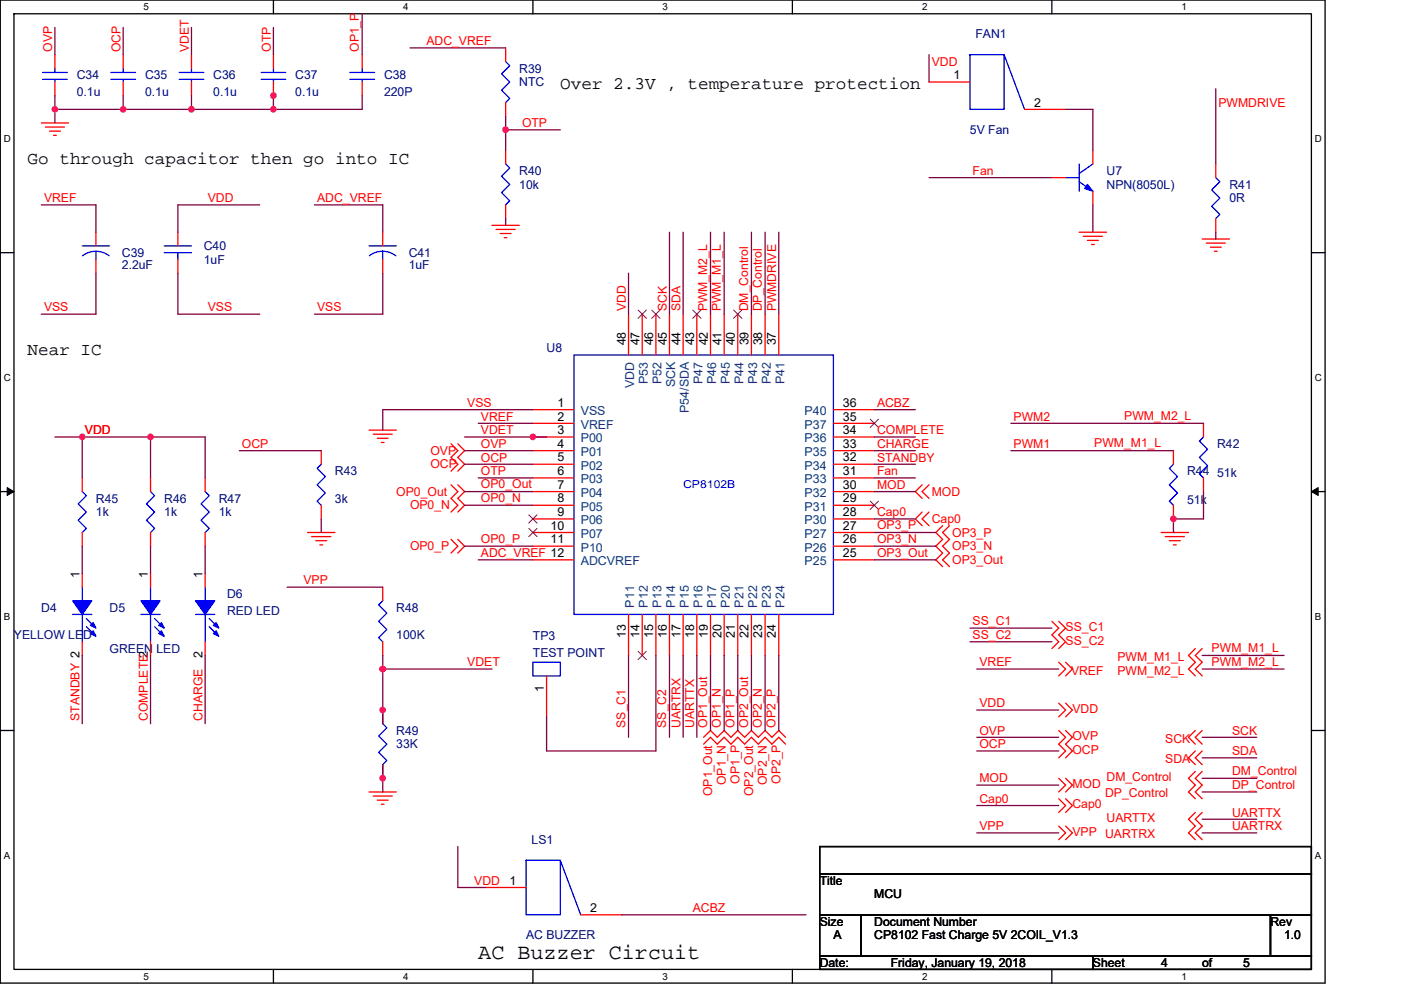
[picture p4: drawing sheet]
<svg xmlns="http://www.w3.org/2000/svg" width="297mm" height="210mm" viewBox="0 0 297 210" stroke-linecap="round" stroke-linejoin="round" font-family="sans-serif">
<path d="M.1 0h280.8v208.5h-280.8zM3 2.9h275v202.7h-275z" fill="none" stroke="#000" stroke-width=".28"/>
<g fill="#fff">
<path d="M30.5 .3h1.1v2.3h-1.1z"/>
<path d="M30.5 205.9h1.1v2.3h-1.1z"/>
</g>
<path d="M58 0v2.9M58 205.6v2.9" fill="none" stroke="#000" stroke-width=".28"/>
<g fill="#fff">
<path d="M85.5 .3h1.1v2.3h-1.1z"/>
<path d="M85.5 205.9h1.1v2.3h-1.1z"/>
</g>
<path d="M113 0v2.9M113 205.6v2.9" fill="none" stroke="#000" stroke-width=".28"/>
<g fill="#fff">
<path d="M140.5 .3h1.1v2.3h-1.1z"/>
<path d="M140.5 205.9h1.1v2.3h-1.1z"/>
</g>
<path d="M168 0v2.9M168 205.6v2.9" fill="none" stroke="#000" stroke-width=".28"/>
<g fill="#fff">
<path d="M195.5 .3h1.2v2.3h-1.2z"/>
<path d="M195.5 205.9h1.2v2.3h-1.2z"/>
</g>
<path d="M223 0v2.9M223 205.6v2.9" fill="none" stroke="#000" stroke-width=".28"/>
<g fill="#fff">
<path d="M250.5 .3h1.2v2.3h-1.2z"/>
<path d="M250.5 205.9h1.2v2.3h-1.2z"/>
<path d="M.8 28.3h1.5v2.3h-1.5z"/>
<path d="M278.8 28.3h1.5v2.3h-1.5z"/>
<path d="M.8 78.9h1.5v2.3h-1.5z"/>
<path d="M278.8 78.9h1.5v2.3h-1.5z"/>
</g>
<path d="M.1 53.6h2.9M278 53.6h2.9" fill="none" stroke="#000" stroke-width=".28"/>
<g fill="#fff">
<path d="M.8 129.6h1.4v2.3h-1.4z"/>
<path d="M278.8 129.6h1.4v2.3h-1.4z"/>
</g>
<path d="M.1 104.3h2.9M278 104.3h2.9" fill="none" stroke="#000" stroke-width=".28"/>
<path d="M1.5 103.4l1.5 .9-1.5 .8zM278 104.3l1.5-.9v1.7z" fill="#000" stroke="#000" stroke-width=".21"/>
<g fill="#fff">
<path d="M.8 180.3h1.4v2.3h-1.4z"/>
<path d="M278.8 180.3h1.4v2.3h-1.4z"/>
</g>
<path d="M.1 154.9h2.9M278 154.9h2.9M173.8 179.6h104.2v5.7h-104.2zM173.8 194h8.7v8.7h-8.7zM173.8 185.3h104.2v8.7h-104.2zM182.5 194h86.9v8.7h-86.9zM269.4 194h8.6v8.7h-8.6zM173.8 202.7h57.9v2.9h-57.9zM231.7 202.7h46.3v2.9h-46.3z" fill="none" stroke="#000" stroke-width=".28"/>
<g fill="none" stroke="#f00" stroke-width=".28">
<path d="M11.6 17.4v2.9M11.6 11.6v2.9M26.1 17.4v2.9M26.1 11.6v2.9M40.6 17.4v2.9M40.6 11.6v2.9M58 17.4v2.9M58 11.6v2.9M76.8 17.4v2.9M76.8 11.6v2.9M107.2 10.2v2.9M197 17.4h8.7"/>
<path d="M8.8 26.1h5.7M9.6 26.9h4.1M10.5 27.8h2.3M11.4 28.7h.5M107.2 31.9v2.9M107.2 21.7v2.9M217.2 23.2h8.7M223 37.7h2.9M231.7 31.9v2.9M257.8 34.8v2.9M20.3 49.3v2.9M20.3 55v2.9"/>
<path d="M37.7 49.3v2.9M37.7 55v2.9M81.1 49.3v2.9M81.1 55v2.9M104.3 47.8h5.8M105.2 48.7h4M106 49.5h2.4M106.9 50.4h.6M107.2 43.5v2.9M228.8 49.3h5.8M229.7 50.1h4M230.5 51h2.4"/>
<path d="M231.4 51.9h.6M231.7 40.6v2.9M254.9 50.7h5.8M255.8 51.6h4M256.6 52.4h2.3M257.5 53.3h.6M257.8 46.4v2.9M133.3 66.6v8.7M136.2 66.6v8.7M139.1 66.6v8.7M141.9 66.6v8.7M144.8 66.6v8.7"/>
<path d="M147.7 66.6v8.7M150.6 66.6v8.7M153.5 66.6v8.7M156.4 66.6v8.7M159.3 66.6v8.7M162.2 66.6v8.7M165.1 66.6v8.7M68.1 95.6v2.9M78.2 91.2h5.8M79.1 92.1h4.1M80 93h2.3M80.9 93.9h.5"/>
<path d="M95.6 94.1l1.5 1.5-1.5 1.4 1.5 1.5-1.5 1.4M97.1 94.1l1.4 1.5-1.4 1.4 1.4 1.5-1.4 1.4M113 86.9h8.7M113 89.8h8.7M113 92.7h8.7M113 95.6h8.7M113 98.5h8.7M176.7 86.9h8.7M176.7 89.8h8.7M176.7 92.7h8.7M176.7 95.6h8.7M176.7 98.5h8.7"/>
<path d="M248.8 95.6v2.9M255.2 89.8v2.9M17.4 101.4v2.9M17.4 112.9v2.9M31.9 101.4v2.9M31.9 112.9v2.9M43.5 101.4v2.9M43.5 112.9v2.9M65.2 112.9h5.8M66.1 113.8h4M66.9 114.7h2.4M67.8 115.6h.6"/>
<path d="M68.1 107.2v2.9M95.6 102.8l1.5 1.5-1.5 1.4 1.5 1.5-1.5 1.4M95.6 114.4l1.5 1.4-1.5 1.5M97.1 102.8l1.4 1.5-1.4 1.4 1.4 1.5-1.4 1.4M97.1 114.4l1.4 1.4-1.4 1.5M113 101.4h8.7M113 104.3h8.7M113 107.2h8.7M113 110.1h8.7M113 112.9h8.7M113 115.8h8.7M113 118.7h8.7"/>
<path d="M176.7 104.3h8.7M176.7 107.2h8.7M176.7 110.1h8.7M176.7 112.9h8.7M176.7 115.8h8.7M176.7 118.7h8.7M176.7 101.4h8.7M195.5 102.8l-1.4 1.5 1.4 1.4M195.5 108.6l-1.4 1.5 1.4 1.4M197 102.8l-1.5 1.5 1.5 1.4M197 108.6l-1.5 1.5 1.5 1.4M199.9 111.5l-1.5 1.4 1.5 1.5-1.5 1.4 1.5 1.5-1.5 1.4 1.5 1.5"/>
<path d="M201.3 111.5l-1.4 1.4 1.4 1.5-1.4 1.4 1.4 1.5-1.4 1.4 1.4 1.5M246.2 112.9h5.8M247.1 113.8h4M247.9 114.7h2.4M248.8 107.2v2.9M248.8 115.6h.6M255.2 101.4v2.9M17.4 121.6v2.9M17.4 136.1v2.9M31.9 121.6v2.9M31.9 136.1v2.9M43.5 121.6v2.9"/>
<path d="M43.5 136.1v2.9M81.1 124.5v2.9M81.1 136.1v2.9M133.3 130.3v8.7M136.2 130.3v8.7M139.1 130.3v8.7M141.9 130.3v8.7M144.8 130.3v8.7M147.7 130.3v8.7M150.6 130.3v8.7M153.5 130.3v8.7M156.4 130.3v8.7"/>
<path d="M159.3 130.3v8.7M162.2 130.3v8.7M165.1 130.3v8.7M223 131.8l1.5 1.4-1.5 1.5 1.5 1.4-1.5 1.5M224.5 131.8l1.4 1.4-1.4 1.5 1.4 1.4-1.4 1.5M253.4 137.6l-1.4 1.4 1.4 1.5-1.4 1.4 1.4 1.5M254.9 137.6l-1.5 1.4 1.5 1.5-1.5 1.4 1.5 1.5M81.1 150.6v2.9M115.9 143.4v8.6M149.2 156.4l1.4-1.5 1.5 1.5 1.4-1.5 1.5 1.5 1.4-1.5 1.5 1.5 1.4-1.5 1.5 1.5 1.4-1.5 1.5 1.5 1.4-1.5 1.5 1.5M149.2 157.8l1.4-1.4 1.5 1.4 1.4-1.4 1.5 1.4 1.4-1.4 1.5 1.4 1.4-1.4 1.5 1.4 1.4-1.4 1.5 1.4 1.4-1.4 1.5 1.4M224.5 154.9l1.4 1.5-1.4 1.4 1.4 1.5-1.4 1.4"/>
<path d="M224.5 149.1l1.4 1.5-1.4 1.4M224.5 140.5l1.4 1.4-1.4 1.5M225.9 154.9l1.5 1.5-1.5 1.4 1.5 1.5-1.5 1.4M225.9 149.1l1.5 1.5-1.5 1.4M225.9 140.5l1.5 1.4-1.5 1.5M253.4 154.9l-1.4 1.5 1.4 1.4M253.4 159.3l-1.4 1.4 1.4 1.5M254.9 154.9l-1.5 1.5 1.5 1.4M254.9 159.3l-1.5 1.4 1.5 1.5M78.2 168h5.8M79.1 168.8h4.1M80 169.7h2.3"/>
<path d="M80.9 170.6h.5M81.1 162.2v2.9M224.5 169.4l1.4 1.5-1.4 1.4M224.5 165.1l1.4 1.4-1.4 1.5M224.5 175.2l1.4 1.5-1.4 1.4M225.9 169.4l1.5 1.5-1.5 1.4M225.9 165.1l1.5 1.4-1.5 1.5M225.9 175.2l1.5 1.5-1.5 1.4M253.4 172.3l-1.4 1.5 1.4 1.4-1.4 1.5 1.4 1.4M253.4 163.6l-1.4 1.5 1.4 1.4-1.4 1.5 1.4 1.4M254.9 172.3l-1.5 1.5 1.5 1.4-1.5 1.5 1.5 1.4M254.9 163.6l-1.5 1.5 1.5 1.4-1.5 1.5 1.5 1.4"/>
<path d="M102.9 188.2h8.6M123.1 194h8.7"/>
</g>
<g fill="none" stroke="#00f" stroke-width=".28">
<path d="M9 15.4h5.3M9 16.8h5.3M11.6 16.8v.6M11.6 14.5v.9M23.5 15.4h5.2M23.5 16.8h5.2M26.1 16.8v.6M26.1 14.5v.9M38 15.4h5.2M38 16.8h5.2M40.6 16.8v.6M40.6 14.5v.9"/>
<path d="M55.4 15.4h5.2M55.4 16.8h5.2M58 16.8v.6M58 14.5v.9M74.2 15.4h5.2M74.2 16.8h5.2M76.8 16.8v.6M76.8 14.5v.9M107.2 13.1l.9 .8-1.8 1.8 1.8 1.7-1.8 1.7 1.8 1.8-.9 .8M205.7 11.6h7.2v11.6h-7.2zM212.9 11.6l4.3 11.6M107.2 34.8l.9 .8-1.8 1.8 1.8 1.7-1.8 1.8 1.8 1.7-.9 .9"/>
<path d="M225.9 37.7h2.9M228.8 34.8v5.8M228.8 38.5l2.9 2.1M231.7 34.8l-2.9 2M257.8 37.7l.8 .8-1.7 1.8 1.7 1.7-1.7 1.8 1.7 1.7-.8 .9M17.4 52.2h5.8M17.5 54.3a4.6 4.6 0 0 1 5.6 0M20.3 53.3v1.7M34.8 52.2h5.8M34.8 53.6h5.8M37.7 53.6v1.4M78.2 52.2h5.8"/>
<path d="M78.3 54.3l1.3-.8 1.5-.2 1.5 .2 1.3 .8M81.1 53.3v1.7M121.7 75.3h55v55h-55zM68.1 98.5l-.9 .8 1.8 1.8-1.8 1.7 1.8 1.8-1.8 1.7 .9 .9M248.8 98.5l-.9 .8 1.8 1.8-1.8 1.7 1.8 1.8-1.8 1.7 .9 .9M255.2 92.7l-.9 .9 1.7 1.7-1.7 1.7 1.7 1.8-1.7 1.7 .9 .9M17.4 104.3l.9 .8-1.7 1.8 1.7 1.7-1.7 1.7 1.7 1.8-.9 .8M31.9 104.3l.9 .8-1.8 1.8 1.8 1.7-1.8 1.7 1.8 1.8-.9 .8M43.5 104.3l.9 .8-1.8 1.8 1.8 1.7-1.8 1.7 1.8 1.8-.9 .8M15.4 130.3h4.1M17.4 124.5v2.9M17.4 130.3v5.8"/>
<path d="M18.3 131.2l1.7 1.7M18.3 132.9l1.7 1.8M29.9 130.3h4M31.9 124.5v2.9M31.9 130.3v5.8M32.8 131.2l1.7 1.7M32.8 132.9l1.7 1.8M41.5 130.3h4M43.5 124.5v2.9M43.5 130.3v5.8M44.4 131.2l1.7 1.7M44.4 132.9l1.7 1.8"/>
<path d="M81.1 127.4l-.8 .9 1.7 1.7-1.7 1.8 1.7 1.7-1.7 1.8 .8 .8M81.1 153.5l.9 .9-1.7 1.7 1.7 1.7-1.7 1.8 1.7 1.7-.9 .9M113 140.5h5.8v2.9h-5.8zM111.5 182.5h7.3v11.5h-7.3zM118.8 182.5l4.3 11.5"/>
</g>
<g fill="#00f" stroke="#00f" stroke-width=".28">
<path d="M230.5 39.1l1.2 1.5-1.7-.6z" fill-rule="evenodd"/>
<path d="M29.9 127.4h4l-2 2.9z" fill-rule="evenodd"/>
<path d="M34.2 133.8l.6 1.2-1.1-.6z" fill-rule="evenodd"/>
<path d="M34.2 132.1l.6 1.1-1.1-.5z" fill-rule="evenodd"/>
<path d="M15.4 127.4h4.1l-2.1 2.9z" fill-rule="evenodd"/>
<path d="M19.7 133.8l.6 1.2-1.1-.6z" fill-rule="evenodd"/>
<path d="M19.7 132.1l.6 1.1-1.1-.5z" fill-rule="evenodd"/>
<path d="M41.5 127.4h4l-2 2.9z" fill-rule="evenodd"/>
<path d="M45.8 133.8l.6 1.2-1.2-.6z" fill-rule="evenodd"/>
<path d="M45.8 132.1l.6 1.1-1.2-.5z" fill-rule="evenodd"/>
</g>
<g fill="none" stroke="#804000" stroke-width=".21">
<path d="M135.3 65.8l1.8 1.7M137 65.8l-1.7 1.7M138.2 65.8l1.8 1.7M139.9 65.8l-1.7 1.7M146.9 65.8l1.7 1.7M148.6 65.8l-1.7 1.7M155.6 65.8l1.7 1.7M157.3 65.8l-1.8 1.7M184.5 88.9l1.8 1.8M186.2 88.9l-1.7 1.8M112.1 109.2l1.8 1.8M112.1 112.1l1.8 1.7"/>
<path d="M113.9 109.2l-1.8 1.8M113.9 112.1l-1.8 1.7M184.5 106.3l1.8 1.8M186.2 106.3l-1.7 1.8M135.3 138.2l1.8 1.7M137 138.2l-1.7 1.7"/>
</g>
<g fill="none" stroke="#800040" stroke-width=".28">
<path d="M11.6 5.8v5.8M26.1 5.8v5.8M40.6 5.8v5.8M58 5.8v5.8M76.8 2.9v8.7M86.9 10.2h20.3M197 11.6v5.8M257.8 18.8v16M11.6 23.2h14.5M11.6 23.2v2.9M11.6 20.3v2.9M26.1 20.3v2.9"/>
<path d="M26.1 23.2h14.5M40.6 20.3v2.9M40.6 23.2h17.4M58 20.3v2.9M76.8 20.3v2.9h-18.8M107.2 24.6v2.9M107.2 27.5v4.4M107.2 27.5h11.6M197 37.7h26M225.9 23.2h5.8v8.7M8.8 43.5h11.5v5.8M20.3 57.9v8.7h-11.5"/>
<path d="M37.7 57.9v8.7h17.4M55.1 43.5h-17.4v5.8M66.7 43.5h14.4v5.8M81.1 57.9v8.7h-14.4M107.2 46.4v1.4M133.3 57.9v8.7M141.9 49.3v17.3M144.8 49.3v17.3M150.6 49.3v17.3M153.5 49.3v17.3M159.3 49.3v17.3M162.2 49.3v17.3"/>
<path d="M165.1 49.3v17.3M231.7 43.5v5.8M257.8 49.3v1.4M11.6 92.7h5.8v8.7M17.4 92.7h14.5M31.9 92.7h11.6v8.7M31.9 92.7v8.7M50.7 95.6h17.4M98.5 98.5h14.5M98.5 95.6h14.5M98.5 92.7h17.4M101.4 89.8h11.6"/>
<path d="M113 86.9h-31.9v4.3M185.4 92.7h8.7M185.4 95.6h8.7M185.4 86.9h8.7M185.4 98.5h8.7M214.3 95.6h34.5M214.3 89.8h40.9M17.4 115.8v5.8M31.9 115.8v5.8M43.5 115.8v5.8M68.1 110.1v2.8M98.5 104.3h14.5"/>
<path d="M98.5 115.8h14.5M98.5 107.2h14.5M101.4 118.7h11.6M101.4 101.4h11.6M185.4 115.8h13M185.4 112.9h13M185.4 118.7h13M185.4 104.3h8.7M185.4 110.1h8.7M185.4 101.4h8.7M255.2 104.3v5.8h-6.4v2.8h.3M17.4 139v14.5"/>
<path d="M31.9 139v14.5M43.5 139v14.5M60.9 124.5h20.2M81.1 139v2.9M133.3 139v17.4M139.1 139v20.3h-23.2v-7.3M141.9 139v17.4M144.8 139v17.4M147.7 139v17.4M150.6 139v15.9M153.5 139v15.9M156.4 139v15.9"/>
<path d="M159.3 139v15.9M162.2 139v15.9M165.1 139v15.9M205.7 133.2h17.3M205.7 136.1h17.3M254.9 139h17.3M81.1 141.9v11.6M81.1 141.9h23.2M207.1 159.3h17.4M207.1 150.6h17.4M207.1 156.4h17.4M207.1 141.9h17.4"/>
<path d="M254.9 156.4h11.6M254.9 141.9h17.3M81.1 162.2v5.8M97.1 179.6v8.6h5.8M207.1 170.9h17.4M207.1 166.5h17.4M207.1 176.7h17.4M254.9 160.7h11.6M254.9 173.8h11.6M254.9 176.7h11.6M254.9 165.1h11.6M254.9 168h11.6"/>
<path d="M131.8 194h39.1"/>
</g>
<g fill="#f0f" stroke="#f0f" stroke-width=".28">
<circle cx="40.6" cy="23.2" r=".57"/>
<circle cx="26.1" cy="23.2" r=".57"/>
<circle cx="11.6" cy="23.2" r=".57"/>
<circle cx="81.1" cy="150.6" r=".57"/>
<circle cx="81.1" cy="141.9" r=".57"/>
<circle cx="81.1" cy="165.1" r=".57"/>
<circle cx="113" cy="92.7" r=".57"/>
<circle cx="107.2" cy="27.5" r=".57"/>
<circle cx="31.9" cy="92.7" r=".57"/>
<circle cx="17.4" cy="92.7" r=".57"/>
<circle cx="58" cy="23.2" r=".57"/>
<circle cx="58" cy="20.3" r=".57"/>
<circle cx="248.8" cy="110" r=".57"/>
</g>
<text font-size="4.6" x="101.4" y="203.5">AC Buzzer Circuit</text>
<g font-size="3.7">
<text x="118.8" y="18.9">Over 2.3V , temperature protection</text>
<text x="5.9" y="34.8">Go through capacitor then go into IC</text>
<text x="5.9" y="75.4">Near IC</text>
</g>
<g font-size="2.6" fill="#f00">
<text x="11.1" y="11" transform="rotate(-90 11.1 11)">OVP</text>
<text x="25.5" y="11" transform="rotate(-90 25.5 11)">OCP</text>
<text x="40" y="11" transform="rotate(-90 40 11)">VDET</text>
<text x="57.4" y="11" transform="rotate(-90 57.4 11)">OTP</text>
<text x="76.1" y="11" transform="rotate(-90 76.1 11)">OP1_P</text>
<text x="90.4" y="9.5">ADC_VREF</text>
<text x="197.5" y="13.9">VDD</text>
<text x="258.3" y="22.6">PWMDRIVE</text>
<text x="110.7" y="27">OTP</text>
<text x="206.2" y="37.1">Fan</text>
<text x="9.3" y="42.9">VREF</text>
<text x="44.1" y="42.9">VDD</text>
<text x="67.2" y="42.8">ADC_VREF</text>
<text x="9.3" y="66.1">VSS</text>
<text x="44.1" y="66.1">VSS</text>
<text x="67.2" y="66.1">VSS</text>
<text x="132.7" y="66.1" transform="rotate(-90 132.7 66.1)">VDD</text>
<text x="141.4" y="66.1" transform="rotate(-90 141.4 66.1)">SCK</text>
<text x="144.3" y="66.1" transform="rotate(-90 144.3 66.1)">SDA</text>
<text x="150" y="66.1" transform="rotate(-90 150 66.1)">PWM_M2_L</text>
<text x="152.9" y="66.1" transform="rotate(-90 152.9 66.1)">PWM_M1_L</text>
<text x="158.6" y="66.1" transform="rotate(-90 158.6 66.1)">DM_Control</text>
<text x="161.5" y="66.1" transform="rotate(-90 161.5 66.1)">DP_Control</text>
<text x="164.5" y="66.1" transform="rotate(-90 164.5 66.1)">PWMDRIVE</text>
<text x="99.1" y="86.3">VSS</text>
<text x="102" y="89.2">VREF</text>
<text x="185.9" y="86.3">ACBZ</text>
<text x="214.9" y="89.2">PWM2</text>
<text x="238.4" y="89.1">PWM_M2_L</text>
<text x="18" y="92.1">VDD</text>
<text x="51.3" y="95">OCP</text>
<text x="102" y="95">OVP</text>
<text x="102" y="92.1">VDET</text>
<text x="185.9" y="92.1">COMPLETE</text>
<text x="185.9" y="95">CHARGE</text>
<text x="214.9" y="95">PWM1</text>
<text x="232" y="94.9">PWM_M1_L</text>
<text x="91.3" y="96.5">OVP</text>
<text x="91.3" y="99.4">OCP</text>
<text x="102" y="97.9">OCP</text>
<text x="102" y="100.8">OTP</text>
<text x="185.9" y="100.8">Fan</text>
<text x="185.9" y="97.9">STANDBY</text>
<text x="84" y="105.2">OP0_Out</text>
<text x="102" y="103.6">OP0_Out</text>
<text x="102" y="106.5">OP0_N</text>
<text x="185.9" y="103.7">MOD</text>
<text x="197.5" y="105.2">MOD</text>
<text x="86.9" y="108">OP0_N</text>
<text x="185.9" y="109.5">Cap0</text>
<text x="185.9" y="112.3">OP3_P</text>
<text x="197.5" y="110.9">Cap0</text>
<text x="201.9" y="113.8">OP3_P</text>
<text x="86.9" y="116.7">OP0_P</text>
<text x="102" y="115.2">OP0_P</text>
<text x="102" y="118.1">ADC_VREF 12</text>
<text x="185.9" y="115.2">OP3_N</text>
<text x="185.9" y="118.1">OP3_Out</text>
<text x="201.9" y="119.6">OP3_Out</text>
<text x="201.9" y="116.7">OP3_N</text>
<text x="64.3" y="124">VPP</text>
<text x="206.2" y="132.5">SS_C1</text>
<text x="206.2" y="135.4">SS_C2</text>
<text x="225.9" y="133.8">SS_C1</text>
<text x="225.9" y="136.7">SS_C2</text>
<text x="99.1" y="141.3">VDET</text>
<text x="207.7" y="141.3">VREF</text>
<text x="227.1" y="143.1">VREF</text>
<text x="236.9" y="140.2">PWM_M1_L</text>
<text x="236.9" y="143.1">PWM_M2_L</text>
<text x="256.9" y="141.2">PWM_M2_L</text>
<text x="256.9" y="138.3">PWM_M1_L</text>
<text x="16.9" y="152.9" transform="rotate(-90 16.9 152.9)">STANDBY 2</text>
<text x="31.3" y="152.9" transform="rotate(-90 31.3 152.9)">COMPLETE2</text>
<text x="42.9" y="152.9" transform="rotate(-90 42.9 152.9)">CHARGE</text>
<text x="132.6" y="154.4" transform="rotate(-90 132.6 154.4)">SS_C1</text>
<text x="141.3" y="154.4" transform="rotate(-90 141.3 154.4)">SS_C2</text>
<text x="144.3" y="154.4" transform="rotate(-90 144.3 154.4)">UARTRX</text>
<text x="147.2" y="154.4" transform="rotate(-90 147.2 154.4)">UARTTX</text>
<text x="150" y="154.4" transform="rotate(-90 150 154.4)">OP1_Out</text>
<text x="152.9" y="154.4" transform="rotate(-90 152.9 154.4)">OP1_N</text>
<text x="155.7" y="154.4" transform="rotate(-90 155.7 154.4)">OP1_P</text>
<text x="158.6" y="154.4" transform="rotate(-90 158.6 154.4)">OP2_Out</text>
<text x="161.5" y="154.4" transform="rotate(-90 161.5 154.4)">OP2_N</text>
<text x="164.4" y="154.4" transform="rotate(-90 164.4 154.4)">OP2_P</text>
<text x="207.7" y="150">VDD</text>
<text x="207.7" y="155.8">OVP</text>
<text x="227.4" y="151.2">VDD</text>
<text x="261.2" y="155.8">SCK</text>
<text x="207.7" y="158.7">OCP</text>
<text x="227.4" y="159.9">OCP</text>
<text x="227.4" y="157">OVP</text>
<text x="247.1" y="157.6">SCK</text>
<text x="247.1" y="161.9">SDA</text>
<text x="261.2" y="160.2">SDA</text>
<text x="153.9" y="166.5" transform="rotate(-90 153.9 166.5)">OP1_N</text>
<text x="156.8" y="166.2" transform="rotate(-90 156.8 166.2)">OP1_P</text>
<text x="162.6" y="166.5" transform="rotate(-90 162.6 166.5)">OP2_N</text>
<text x="165.5" y="166.2" transform="rotate(-90 165.5 166.2)">OP2_P</text>
<text x="207.7" y="165.9">MOD</text>
<text x="227.4" y="167.1">MOD</text>
<text x="234.6" y="165.7">DM_Control</text>
<text x="261.2" y="164.4">DM_Control</text>
<text x="261.2" y="167.3">DP_Control</text>
<text x="151" y="168.8" transform="rotate(-90 151 168.8)">OP1_Out</text>
<text x="159.7" y="168.8" transform="rotate(-90 159.7 168.8)">OP2_Out</text>
<text x="207.7" y="170.3">Cap0</text>
<text x="227.4" y="171.4">Cap0</text>
<text x="234.3" y="169.1">DP_Control</text>
<text x="261.2" y="173.2">UARTTX</text>
<text x="207.7" y="176.1">VPP</text>
<text x="227.4" y="177.2">VPP UARTRX</text>
<text x="234.6" y="174.3">UARTTX</text>
<text x="261.2" y="176.1">UARTRX</text>
<text x="100.5" y="187.7">VDD</text>
<text x="146.9" y="193.5">ACBZ</text>
</g>
<g font-size="2.6" fill="#000080">
<text x="206.8" y="8.1">FAN1</text>
<text x="16.3" y="16.8">C34</text>
<text x="30.8" y="16.8">C35</text>
<text x="45.2" y="16.8">C36</text>
<text x="62.6" y="16.8">C37</text>
<text x="81.4" y="16.8">C38</text>
<text x="110.1" y="15.4">R39</text>
<text x="16.3" y="20.3">0.1u</text>
<text x="30.8" y="20.3">0.1u</text>
<text x="45.2" y="20.3">0.1u</text>
<text x="62.6" y="20.3">0.1u</text>
<text x="81.4" y="20.3">220P</text>
<text x="110.1" y="18.3">NTC</text>
<text x="205.7" y="28.4">5V Fan</text>
<text x="110.1" y="37.1">R40</text>
<text x="110.1" y="40">10k</text>
<text x="234.6" y="37.1">U7</text>
<text x="234.6" y="40">NPN(8050L)</text>
<text x="260.7" y="40">R41</text>
<text x="260.7" y="42.9">0R</text>
<text x="43.2" y="53">C40</text>
<text x="25.8" y="54.5">C39</text>
<text x="25.8" y="57.1">2.2uF</text>
<text x="43.2" y="55.9">1uF</text>
<text x="86.7" y="54.5">C41</text>
<text x="86.7" y="57.1">1uF</text>
<text x="115.9" y="74.7">U8</text>
<text x="258.1" y="95">R42</text>
<text x="71" y="100.8">R43</text>
<text x="251.7" y="100.8">R44</text>
<text x="258.1" y="101.1">51k</text>
<text x="20.3" y="106.6">R45</text>
<text x="34.8" y="106.6">R46</text>
<text x="46.4" y="106.6">R47</text>
<text x="71" y="106.6">3k</text>
<text x="251.7" y="106.9">51k</text>
<text x="20.3" y="109.5">1k</text>
<text x="34.8" y="109.5">1k</text>
<text x="46.4" y="109.5">1k</text>
<text x="8.8" y="129.8">D4</text>
<text x="23.2" y="129.8">D5</text>
<text x="48.1" y="126.9">D6</text>
<text x="48.1" y="130.3">RED LED</text>
<text x="84" y="129.8">R48</text>
<text x="3" y="135.6">YELLOW LED</text>
<text x="84" y="135.6">100K</text>
<text x="113" y="135.8">TP3</text>
<text x="23.2" y="138.5">GREEN LED</text>
<text x="113" y="139.3">TEST POINT</text>
<text x="84" y="155.8">R49</text>
<text x="84" y="158.7">33K</text>
<text x="112.7" y="179">LS1</text>
<text x="111.5" y="199.3">AC BUZZER</text>
</g>
<g font-size="2.6">
<text x="202.2" y="16.8">1</text>
<text x="219.3" y="22.6">2</text>
<text x="132.7" y="73.3" transform="rotate(-90 132.7 73.3)">48</text>
<text x="135.6" y="73.3" transform="rotate(-90 135.6 73.3)">47</text>
<text x="138.5" y="73.3" transform="rotate(-90 138.5 73.3)">46</text>
<text x="141.3" y="73.3" transform="rotate(-90 141.3 73.3)">45</text>
<text x="144.2" y="73.3" transform="rotate(-90 144.2 73.3)">44</text>
<text x="147.1" y="73.3" transform="rotate(-90 147.1 73.3)">43</text>
<text x="150" y="73.3" transform="rotate(-90 150 73.3)">42</text>
<text x="152.9" y="73.3" transform="rotate(-90 152.9 73.3)">41</text>
<text x="155.8" y="73.3" transform="rotate(-90 155.8 73.3)">40</text>
<text x="158.7" y="73.3" transform="rotate(-90 158.7 73.3)">39</text>
<text x="161.6" y="73.3" transform="rotate(-90 161.6 73.3)">38</text>
<text x="164.5" y="73.3" transform="rotate(-90 164.5 73.3)">37</text>
<text x="118.2" y="86.3">1</text>
<text x="118.2" y="89.2">2</text>
<text x="178.7" y="86.3">36</text>
<text x="178.7" y="89.2">35</text>
<text x="118.2" y="92.1">3</text>
<text x="118.2" y="95">4</text>
<text x="178.7" y="92.1">34</text>
<text x="178.7" y="95">33</text>
<text x="118.2" y="97.9">5</text>
<text x="118.2" y="100.8">6</text>
<text x="178.7" y="97.9">32</text>
<text x="178.7" y="100.8">31</text>
<text x="118.2" y="103.7">7</text>
<text x="118.2" y="106.6">8</text>
<text x="178.7" y="103.7">30</text>
<text x="178.7" y="106.6">29</text>
<text x="116.7" y="112.4">10</text>
<text x="118.2" y="109.5">9</text>
<text x="178.7" y="109.5">28</text>
<text x="178.7" y="112.4">27</text>
<text x="116.7" y="115.3">11</text>
<text x="178.7" y="115.3">26</text>
<text x="178.7" y="118.2">25</text>
<text x="16.8" y="122.5" transform="rotate(-90 16.8 122.5)">1</text>
<text x="31.3" y="122.5" transform="rotate(-90 31.3 122.5)">1</text>
<text x="42.9" y="122.5" transform="rotate(-90 42.9 122.5)">1</text>
<text x="132.7" y="135.3" transform="rotate(-90 132.7 135.3)">13</text>
<text x="135.6" y="135.3" transform="rotate(-90 135.6 135.3)">14</text>
<text x="138.5" y="135.3" transform="rotate(-90 138.5 135.3)">15</text>
<text x="141.3" y="135.3" transform="rotate(-90 141.3 135.3)">16</text>
<text x="144.2" y="135.3" transform="rotate(-90 144.2 135.3)">17</text>
<text x="147.1" y="135.3" transform="rotate(-90 147.1 135.3)">18</text>
<text x="150" y="135.3" transform="rotate(-90 150 135.3)">19</text>
<text x="152.9" y="135.3" transform="rotate(-90 152.9 135.3)">20</text>
<text x="155.8" y="135.3" transform="rotate(-90 155.8 135.3)">21</text>
<text x="158.7" y="135.3" transform="rotate(-90 158.7 135.3)">22</text>
<text x="161.6" y="135.3" transform="rotate(-90 161.6 135.3)">23</text>
<text x="164.5" y="135.3" transform="rotate(-90 164.5 135.3)">24</text>
<text x="42.9" y="139.6" transform="rotate(-90 42.9 139.6)">2</text>
<text x="115.3" y="146.9" transform="rotate(-90 115.3 146.9)">1</text>
<text x="108.1" y="187.6">1</text>
<text x="173.8" y="187.7">Title</text>
<text x="185.4" y="190.6">MCU</text>
<text x="125.2" y="193.4">2</text>
<text x="173.8" y="196.4">Size</text>
<text x="185.4" y="196.4">Document Number</text>
<text x="269.4" y="196.4">Rev</text>
<text x="176.7" y="199.3">A</text>
<text x="185.4" y="199.3">CP8102 Fast Charge 5V 2COIL_V1.3</text>
<text x="272.2" y="199.3">1.0</text>
<text x="173.8" y="205">Date:</text>
<text x="188.9" y="205">Friday, January 19, 2018</text>
<text x="231.7" y="205">Sheet</text>
<text x="246.2" y="205">4</text>
<text x="254.9" y="205">of</text>
<text x="263.6" y="205">5</text>
</g>
<g font-size="2.6" fill="#004080">
<text x="134.5" y="82.3" transform="rotate(-90 134.5 82.3)">VDD</text>
<text x="137.4" y="81.4" transform="rotate(-90 137.4 81.4)">P53</text>
<text x="140.3" y="81.4" transform="rotate(-90 140.3 81.4)">P52</text>
<text x="143.1" y="82.2" transform="rotate(-90 143.1 82.2)">SCK</text>
<text x="148.9" y="81.4" transform="rotate(-90 148.9 81.4)">P47</text>
<text x="151.8" y="81.4" transform="rotate(-90 151.8 81.4)">P46</text>
<text x="154.7" y="81.4" transform="rotate(-90 154.7 81.4)">P45</text>
<text x="157.6" y="81.4" transform="rotate(-90 157.6 81.4)">P44</text>
<text x="160.5" y="81.4" transform="rotate(-90 160.5 81.4)">P43</text>
<text x="163.4" y="81.4" transform="rotate(-90 163.4 81.4)">P42</text>
<text x="166.3" y="81.4" transform="rotate(-90 166.3 81.4)">P41</text>
<text x="123.1" y="88.1">VSS</text>
<text x="146" y="87.6" transform="rotate(-90 146 87.6)">P54/SDA</text>
<text x="170.6" y="88.1">P40</text>
<text x="123.1" y="91">VREF</text>
<text x="123.1" y="93.9">P00</text>
<text x="170.6" y="91">P37</text>
<text x="170.6" y="93.9">P36</text>
<text x="123.1" y="96.8">P01</text>
<text x="123.1" y="99.6">P02</text>
<text x="170.6" y="96.8">P35</text>
<text x="170.6" y="99.6">P34</text>
<text x="123.1" y="102.5">P03</text>
<text x="123.1" y="105.4">P04</text>
<text x="170.6" y="105.4">P32</text>
<text x="170.6" y="102.5">P33</text>
<text x="123.1" y="108.3">P05</text>
<text x="123.1" y="111.2">P06</text>
<text x="170.6" y="108.3">P31</text>
<text x="170.6" y="111.2">P30</text>
<text x="123.1" y="114.1">P07</text>
<text x="123.1" y="117">P10</text>
<text x="123.1" y="119.9">ADCVREF</text>
<text x="170.6" y="114.1">P27</text>
<text x="170.6" y="117">P26</text>
<text x="170.6" y="119.9">P25</text>
<text x="134.5" y="128.9" transform="rotate(-90 134.5 128.9)">P11</text>
<text x="137.4" y="128.9" transform="rotate(-90 137.4 128.9)">P12</text>
<text x="140.3" y="128.9" transform="rotate(-90 140.3 128.9)">P13</text>
<text x="143.1" y="128.9" transform="rotate(-90 143.1 128.9)">P14</text>
<text x="146" y="128.9" transform="rotate(-90 146 128.9)">P15</text>
<text x="148.9" y="128.9" transform="rotate(-90 148.9 128.9)">P16</text>
<text x="151.8" y="128.9" transform="rotate(-90 151.8 128.9)">P17</text>
<text x="154.7" y="128.9" transform="rotate(-90 154.7 128.9)">P20</text>
<text x="157.6" y="128.9" transform="rotate(-90 157.6 128.9)">P21</text>
<text x="160.5" y="128.9" transform="rotate(-90 160.5 128.9)">P22</text>
<text x="163.4" y="128.9" transform="rotate(-90 163.4 128.9)">P23</text>
<text x="166.3" y="128.9" transform="rotate(-90 166.3 128.9)">P24</text>
</g>
<text font-size="2.3" fill="#00f" x="144.8" y="103.4">CP8102B</text>
<g font-size="2.1">
<text x="30.5" y="2.2">5</text>
<text x="85.5" y="2.2">4</text>
<text x="140.5" y="2.2">3</text>
<text x="195.5" y="2.2">2</text>
<text x="250.5" y="2.2">1</text>
<text x=".8" y="30.1">D</text>
<text x="278.8" y="30.1">D</text>
<text x=".8" y="80.8">C</text>
<text x="278.8" y="80.8">C</text>
<text x=".8" y="131.4">B</text>
<text x="278.8" y="131.4">B</text>
<text x=".8" y="182.1">A</text>
<text x="278.8" y="182.1">A</text>
<text x="30.5" y="207.8">5</text>
<text x="85.5" y="207.8">4</text>
<text x="140.5" y="207.8">3</text>
<text x="195.5" y="207.8">2</text>
<text x="250.5" y="207.8">1</text>
</g>
</svg>
